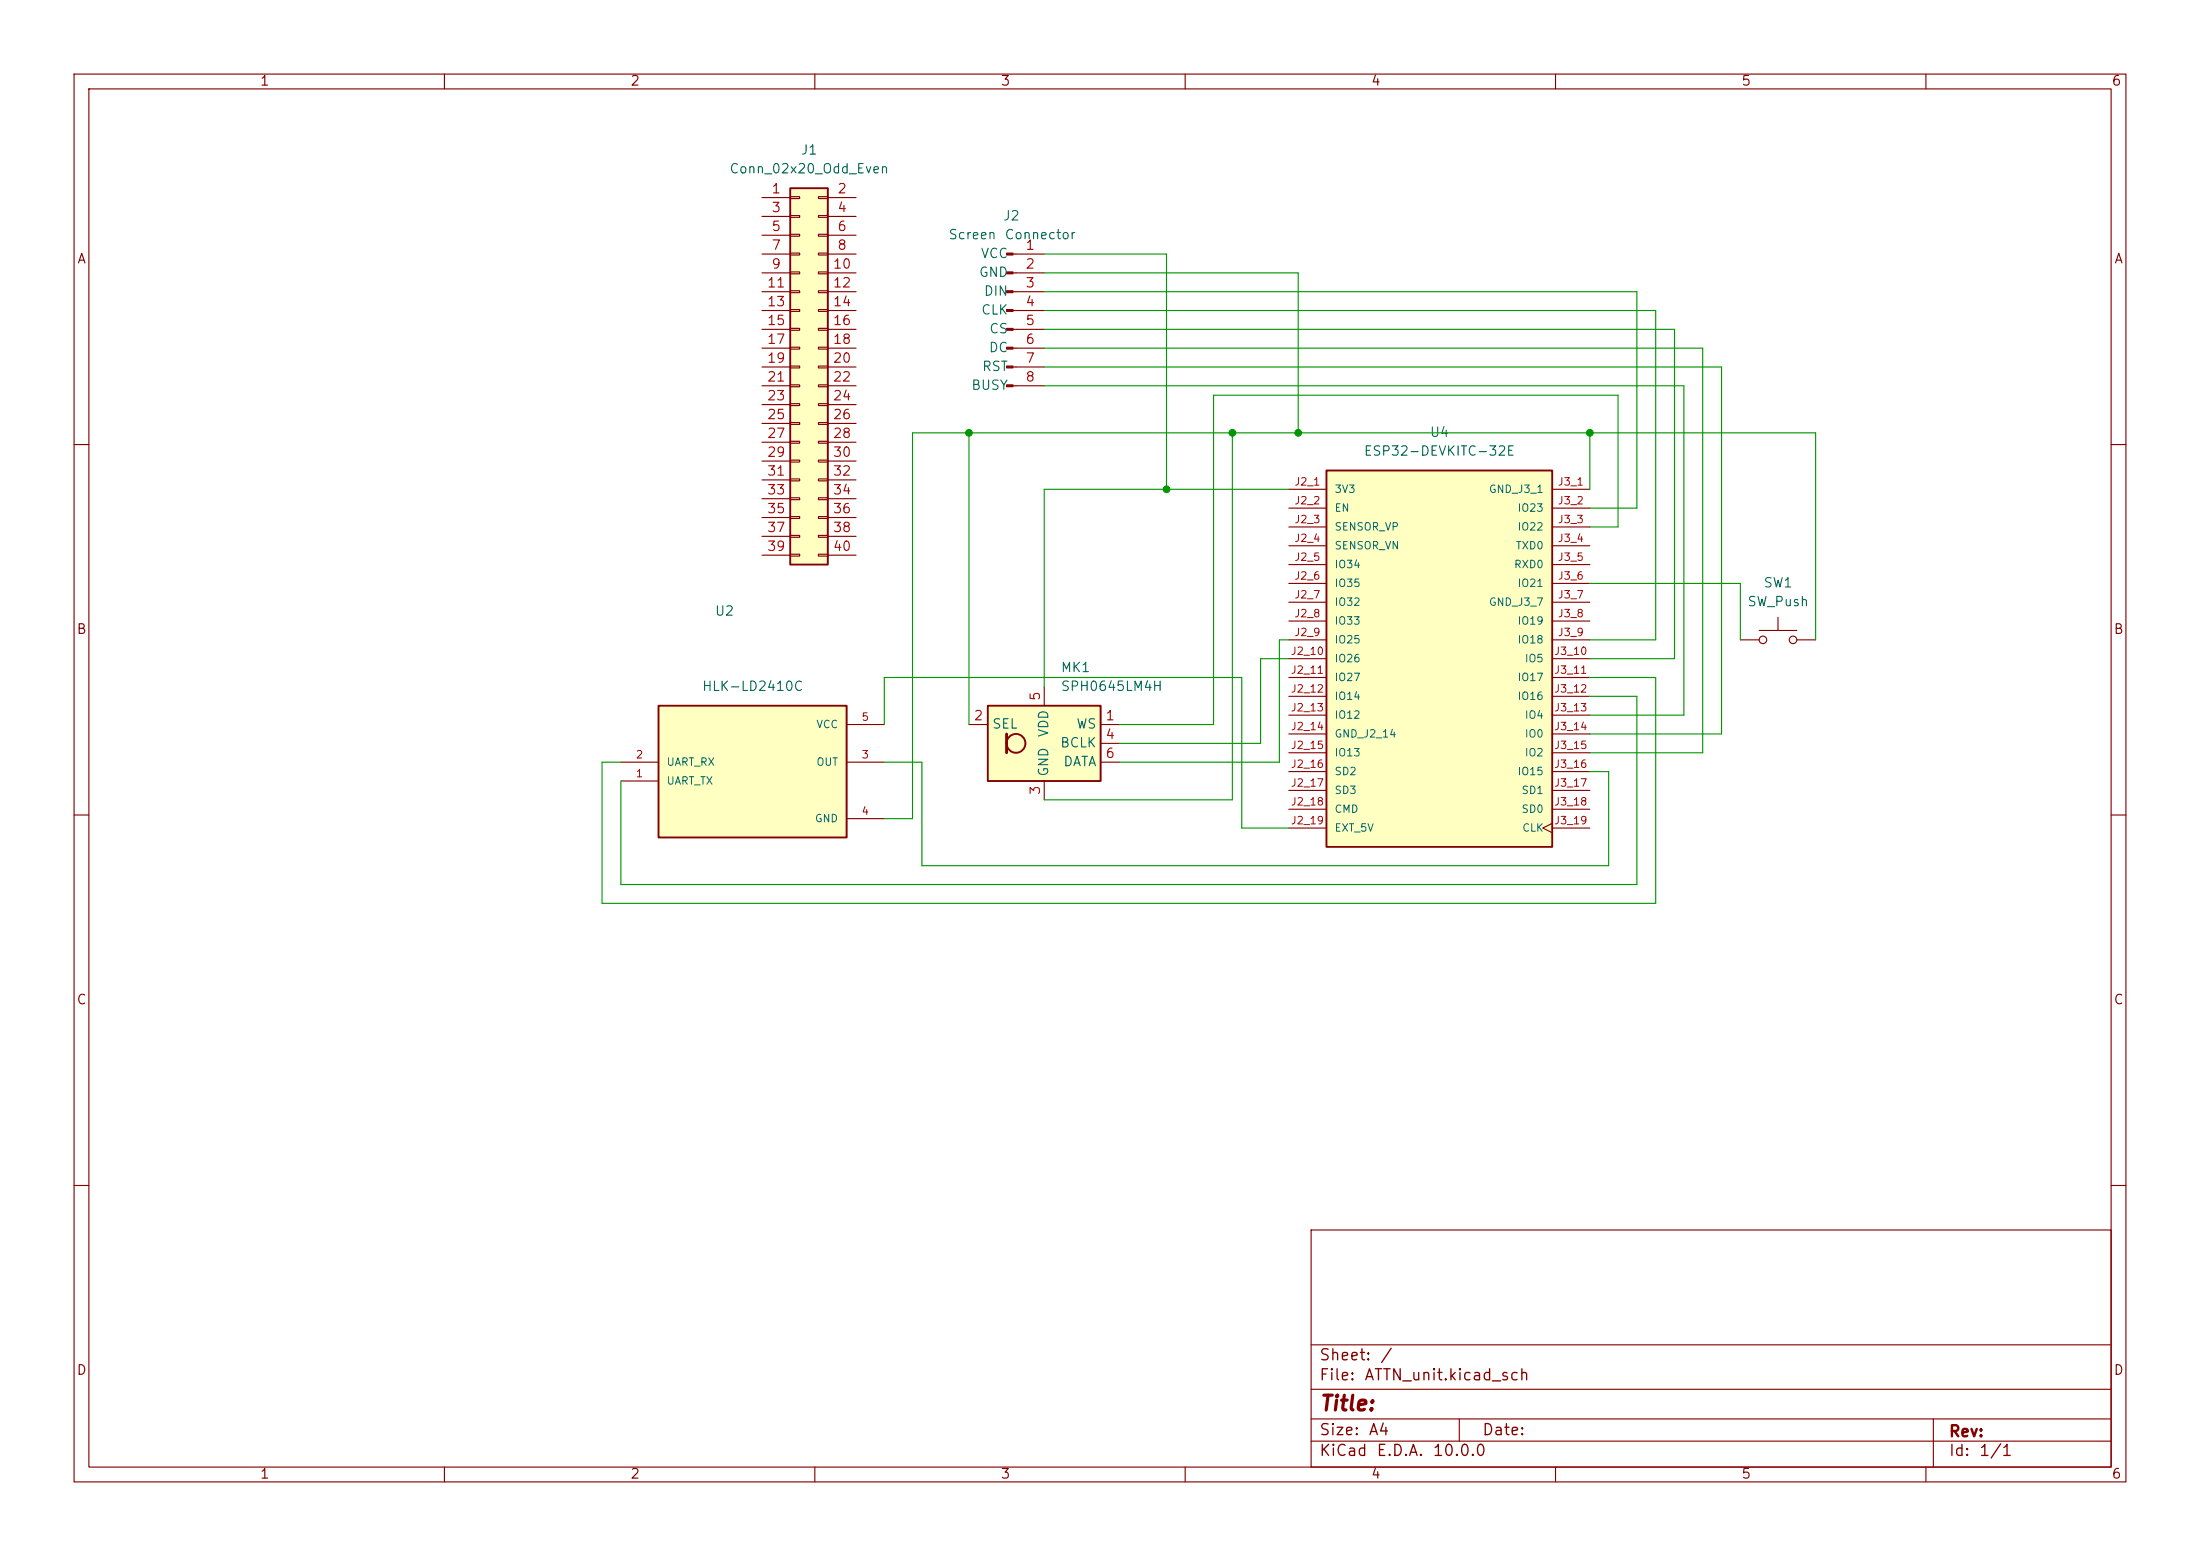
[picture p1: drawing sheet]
<svg xmlns="http://www.w3.org/2000/svg" width="297mm" height="210mm" viewBox="0 0 297 210" stroke-linecap="round" stroke-linejoin="round" font-family="sans-serif">
<g fill="none" stroke="#840000" stroke-width=".15">
<path d="M10 10h277v190h-277zM12 12h273v186h-273zM60 10v2M110 10v2M160 10v2M210 10v2M260 10v2M10 60h2M285 60h2M10 110h2M285 110h2M10 160h2"/>
<path d="M177 166h108v32h-108zM285 160h2M60 198v2M110 198v2M160 198v2M177 194.5h108M177 191.5h108M177 187.5h108M177 181.5h108M197 191.5v3M210 198v2M260 198v2"/>
<path d="M261 191.5v6.5"/>
</g>
<path d="M179.1 63.5h30.4v50.8h-30.4z" fill="#ffffc2"/>
<path d="M179.1 63.5h30.4v50.8h-30.4z" fill="none" stroke="#840000" stroke-width=".25"/>
<g fill="none" stroke="#840000" stroke-width=".15">
<path d="M174 66h5.1M174 68.6h5.1M174 71.1h5.1M174 73.7h5.1M174 76.2h5.1M174 78.7h5.1M209.5 66h5.1M209.5 68.6h5.1M209.5 71.1h5.1M209.5 73.7h5.1M209.5 76.2h5.1M209.5 78.7h5.1"/>
<path d="M174 81.3h5.1M174 83.8h5.1M174 86.4h5.1M174 88.9h5.1M174 91.4h5.1M174 94h5.1M174 96.5h5.1M174 99.1h5.1M209.5 81.3h5.1M209.5 83.8h5.1M209.5 86.4h5.1M209.5 88.9h5.1"/>
<path d="M209.5 91.4h5.1M209.5 94h5.1M209.5 96.5h5.1M209.5 99.1h5.1M174 101.6h5.1M174 104.1h5.1M174 106.7h5.1M174 109.2h5.1M174 111.8h5.1M209.5 111.1l-1.2 .7 1.2 .6M209.5 101.6h5.1M209.5 104.1h5.1"/>
<path d="M209.5 106.7h5.1M209.5 109.2h5.1M209.5 111.8h5.1"/>
</g>
<path d="M88.9 95.3h25.4v17.7h-25.4z" fill="#ffffc2"/>
<path d="M88.9 95.3h25.4v17.7h-25.4z" fill="none" stroke="#840000" stroke-width=".25"/>
<path d="M114.3 97.8h5.1M83.8 105.4h5.1M83.8 102.9h5.1M114.3 102.9h5.1M114.3 110.5h5.1" fill="none" stroke="#840000" stroke-width=".15"/>
<path d="M133.3 95.3h15.3v10.1h-15.3z" fill="#ffffc2"/>
<g fill="none" stroke="#840000" stroke-width=".25">
<path d="M133.3 95.3h15.3v10.1h-15.3z"/>
<circle cx="137.2" cy="100.3" r="1.27"/>
</g>
<path d="M135.9 99.1v2.5" fill="none" stroke="#840000" stroke-width=".38"/>
<path d="M130.8 97.8h2.5M141 92.7v2.6M148.6 97.8h2.5M141 105.4v2.6M148.6 100.3h2.5M148.6 102.9h2.5" fill="none" stroke="#840000" stroke-width=".15"/>
<path d="M106.7 25.4h5.1v50.8h-5.1z" fill="#ffffc2"/>
<path d="M106.7 25.4h5.1v50.8h-5.1z" fill="none" stroke="#840000" stroke-width=".25"/>
<g fill="none" stroke="#840000" stroke-width=".15">
<path d="M102.9 26.7h3.8M102.9 29.2h3.8M102.9 31.8h3.8M102.9 34.3h3.8M102.9 36.8h3.8M102.9 39.4h3.8M106.7 26.5h1.2v.3h-1.2zM106.7 29.1h1.2v.2h-1.2zM106.7 31.6h1.2v.3h-1.2zM106.7 34.2h1.2v.2h-1.2zM106.7 36.7h1.2v.3h-1.2zM106.7 39.2h1.2v.3h-1.2z"/>
<path d="M110.5 26.5h1.3v.3h-1.3zM110.5 29.1h1.3v.2h-1.3zM110.5 31.6h1.3v.3h-1.3zM110.5 34.2h1.3v.2h-1.3zM110.5 36.7h1.3v.3h-1.3zM110.5 39.2h1.3v.3h-1.3zM111.8 26.7h3.8M111.8 29.2h3.8M111.8 31.8h3.8M111.8 34.3h3.8M111.8 36.8h3.8M111.8 39.4h3.8"/>
<path d="M136.8 34.3h4.2M136.8 36.8h4.2M136.8 39.4h4.2M102.9 41.9h3.8M102.9 44.5h3.8M102.9 47h3.8M102.9 49.5h3.8M102.9 52.1h3.8M102.9 54.6h3.8M102.9 57.2h3.8M102.9 59.7h3.8M106.7 41.8h1.2v.2h-1.2z"/>
<path d="M106.7 44.3h1.2v.3h-1.2zM106.7 46.9h1.2v.2h-1.2zM106.7 49.4h1.2v.3h-1.2zM106.7 51.9h1.2v.3h-1.2zM106.7 54.5h1.2v.2h-1.2zM106.7 57h1.2v.3h-1.2zM106.7 59.6h1.2v.2h-1.2zM110.5 41.8h1.3v.2h-1.3zM110.5 44.3h1.3v.3h-1.3zM110.5 46.9h1.3v.2h-1.3zM110.5 49.4h1.3v.3h-1.3zM110.5 51.9h1.3v.3h-1.3z"/>
<path d="M110.5 54.5h1.3v.2h-1.3zM110.5 57h1.3v.3h-1.3zM110.5 59.6h1.3v.2h-1.3zM111.8 41.9h3.8M111.8 44.5h3.8M111.8 47h3.8M111.8 49.5h3.8M111.8 52.1h3.8M111.8 54.6h3.8M111.8 57.2h3.8M111.8 59.7h3.8M136.8 41.9h4.2"/>
<path d="M136.8 44.5h4.2M136.8 47h4.2M136.8 49.5h4.2M136.8 52.1h4.2M102.9 62.2h3.8M102.9 64.8h3.8M102.9 67.3h3.8M102.9 69.9h3.8M102.9 72.4h3.8M102.9 74.9h3.8M106.7 62.1h1.2v.3h-1.2zM106.7 64.6h1.2v.3h-1.2z"/>
<path d="M106.7 67.2h1.2v.2h-1.2zM106.7 69.7h1.2v.3h-1.2zM106.7 72.3h1.2v.2h-1.2zM106.7 74.8h1.2v.3h-1.2zM110.5 62.1h1.3v.3h-1.3zM110.5 64.6h1.3v.3h-1.3zM110.5 67.2h1.3v.2h-1.3zM110.5 69.7h1.3v.3h-1.3zM110.5 72.3h1.3v.2h-1.3zM110.5 74.8h1.3v.3h-1.3zM111.8 62.2h3.8M111.8 64.8h3.8"/>
<path d="M111.8 67.3h3.8M111.8 69.9h3.8M111.8 72.4h3.8M111.8 74.9h3.8M234.9 86.4h2.6M237.5 85.1h5.1M240 83.3v1.8M242.6 86.4h2.5"/>
<circle cx="238" cy="86.4" r=".51"/>
<circle cx="242.1" cy="86.4" r=".51"/>
</g>
<g fill="#840000" stroke="#840000" stroke-width=".15">
<path d="M135.9 34.2h.9v.2h-.9z"/>
<path d="M135.9 36.7h.9v.3h-.9z"/>
<path d="M135.9 39.2h.9v.3h-.9z"/>
<path d="M135.9 41.8h.9v.2h-.9z"/>
<path d="M135.9 44.3h.9v.3h-.9z"/>
<path d="M135.9 46.9h.9v.2h-.9z"/>
<path d="M135.9 49.4h.9v.3h-.9z"/>
<path d="M135.9 51.9h.9v.3h-.9z"/>
</g>
<g fill="none" stroke="#009600" stroke-width=".15">
<path d="M141 34.3h16.5v31.7M141 39.4h80v29.2h-6.4M141 36.8h34.3v21.6M130.8 58.4v39.4M141 41.9h82.5v44.5h-8.9M141 44.5h85.1v44.4h-11.5M141 47h88.9v54.6h-15.3M141 49.5h91.4v49.6h-17.8M141 52.1h86.3v44.4h-12.7M166.4 58.4v49.6h-25.4M214.6 58.4v7.6M174 66h-33v26.7"/>
<path d="M214.6 71.1h3.8v-17.8h-54.6v44.5h-12.7M214.6 78.7h20.3v7.7M119.4 97.8v-6.4h48.2v20.4h6.4M174 86.4h-1.3v16.5h-21.6M174 88.9h-3.8v11.4h-19.1M214.6 91.4h8.9v30.5h-142.2v-19h2.5M214.6 94h6.4v25.4h-137.2v-14M245.1 86.4v-28h-121.9v52.1h-3.8M119.4 102.9h5.1v13.9h92.7v-12.7h-2.6"/>
</g>
<g fill="#009600" stroke="#009600" stroke-width=".14">
<circle cx="157.5" cy="66" r=".46"/>
<circle cx="166.4" cy="58.4" r=".46"/>
<circle cx="130.8" cy="58.4" r=".46"/>
<circle cx="175.3" cy="58.4" r=".46"/>
<circle cx="214.6" cy="58.4" r=".46"/>
</g>
<text font-size="2" fill="#840000" x="178" y="190.9">Title:</text>
<g font-size="1.5" fill="#840000">
<text x="178" y="184">Sheet:</text>
<text x="186.2" y="184">/</text>
<text x="178" y="186.7">File:</text>
<text x="184.1" y="186.7">ATTN_unit.kicad_sch</text>
<text x="178" y="196.9">KiCad</text>
<text x="178" y="194.1">Size:</text>
<text x="184.7" y="194.1">A4</text>
<text x="185.7" y="196.9">E.D.A.</text>
<text x="193.3" y="196.9">10.0.0</text>
<text x="200" y="194.1">Date:</text>
<text x="263" y="194.3">Rev:</text>
<text x="263" y="196.9">Id:</text>
<text x="267.1" y="196.9">1/1</text>
</g>
<g font-size="1.3" fill="#840000">
<text x="35" y="11.9">1</text>
<text x="85" y="11.9">2</text>
<text x="135" y="11.9">3</text>
<text x="185" y="11.9">4</text>
<text x="235" y="11.9">5</text>
<text x="285" y="11.9">6</text>
<text x="10.3" y="35.9">A</text>
<text x="285.3" y="35.9">A</text>
<text x="10.3" y="85.9">B</text>
<text x="285.3" y="85.9">B</text>
<text x="10.3" y="135.9">C</text>
<text x="285.3" y="135.9">C</text>
<text x="10.3" y="185.9">D</text>
<text x="285.3" y="185.9">D</text>
<text x="35" y="199.9">1</text>
<text x="85" y="199.9">2</text>
<text x="135" y="199.9">3</text>
<text x="185" y="199.9">4</text>
<text x="235" y="199.9">5</text>
<text x="285" y="199.9">6</text>
</g>
<g font-size="1.3" fill="#006464">
<text x="98.4" y="23.7">Conn_02x20_Odd_Even</text>
<text x="108" y="21.2">J1</text>
<text x="128" y="32.6">Screen</text>
<text x="132.3" y="35.2">VCC</text>
<text x="135.3" y="30.1">J2</text>
<text x="135.5" y="32.6">Connector</text>
<text x="132.1" y="37.7">GND</text>
<text x="132.7" y="40.2">DIN</text>
<text x="132.4" y="42.8">CLK</text>
<text x="133.4" y="47.9">DC</text>
<text x="133.5" y="45.3">CS</text>
<text x="131" y="52.9">BUSY</text>
<text x="132.5" y="50.4">RST</text>
<text x="192.9" y="59.3">U4</text>
<text x="184" y="61.8">ESP32-DEVKITC-32E</text>
<text x="96.4" y="83.4">U2</text>
<text x="235.8" y="82.1">SW_Push</text>
<text x="238" y="79.6">SW1</text>
<text x="94.7" y="93.6">HLK-LD2410C</text>
<text x="143.1" y="91">MK1</text>
<text x="143.1" y="93.6">SPH0645LM4H</text>
<text x="133.9" y="98.7">SEL</text>
<text x="141.8" y="99.6" transform="rotate(-90 141.8 99.6)">VDD</text>
<text x="143" y="101.2">BCLK</text>
<text x="145.2" y="98.7">WS</text>
<text x="141.8" y="104.9" transform="rotate(-90 141.8 104.9)">GND</text>
<text x="143.5" y="103.7">DATA</text>
</g>
<g font-size="1.3" fill="#a90000">
<text x="104.1" y="26.4">1</text>
<text x="104.1" y="29">3</text>
<text x="113" y="26.4">2</text>
<text x="113" y="29">4</text>
<text x="104.1" y="31.5">5</text>
<text x="104.1" y="34">7</text>
<text x="113" y="31.5">6</text>
<text x="113" y="34">8</text>
<text x="138.4" y="34">1</text>
<text x="103.5" y="39.1">11</text>
<text x="103.5" y="41.7">13</text>
<text x="104.1" y="36.6">9</text>
<text x="112.4" y="36.6">10</text>
<text x="112.4" y="39.1">12</text>
<text x="112.4" y="41.7">14</text>
<text x="138.4" y="36.6">2</text>
<text x="138.4" y="39.1">3</text>
<text x="138.4" y="41.7">4</text>
<text x="103.5" y="44.2">15</text>
<text x="103.5" y="46.7">17</text>
<text x="112.4" y="44.2">16</text>
<text x="112.4" y="46.7">18</text>
<text x="138.4" y="44.2">5</text>
<text x="138.4" y="46.7">6</text>
<text x="103.5" y="49.3">19</text>
<text x="103.5" y="51.8">21</text>
<text x="112.4" y="49.3">20</text>
<text x="112.4" y="51.8">22</text>
<text x="138.4" y="49.3">7</text>
<text x="138.4" y="51.8">8</text>
<text x="103.5" y="54.4">23</text>
<text x="103.5" y="56.9">25</text>
<text x="103.5" y="59.4">27</text>
<text x="112.4" y="54.4">24</text>
<text x="112.4" y="56.9">26</text>
<text x="112.4" y="59.4">28</text>
<text x="103.5" y="62">29</text>
<text x="103.5" y="64.5">31</text>
<text x="112.4" y="62">30</text>
<text x="112.4" y="64.5">32</text>
<text x="103.5" y="67.1">33</text>
<text x="103.5" y="69.6">35</text>
<text x="112.4" y="67.1">34</text>
<text x="112.4" y="69.6">36</text>
<text x="103.5" y="72.1">37</text>
<text x="103.5" y="74.7">39</text>
<text x="112.4" y="72.1">38</text>
<text x="112.4" y="74.7">40</text>
<text x="140.7" y="94.7" transform="rotate(-90 140.7 94.7)">5</text>
<text x="131.4" y="97.5">2</text>
<text x="149.2" y="97.5">1</text>
<text x="149.2" y="100.1">4</text>
<text x="140.7" y="107.4" transform="rotate(-90 140.7 107.4)">3</text>
<text x="149.2" y="102.6">6</text>
</g>
<g font-size="1" fill="#a90000">
<text x="174.7" y="65.8">J2_1</text>
<text x="210.2" y="65.8">J3_1</text>
<text x="174.7" y="68.3">J2_2</text>
<text x="174.7" y="70.9">J2_3</text>
<text x="210.2" y="68.3">J3_2</text>
<text x="210.2" y="70.9">J3_3</text>
<text x="174.7" y="73.4">J2_4</text>
<text x="174.7" y="75.9">J2_5</text>
<text x="210.2" y="73.4">J3_4</text>
<text x="210.2" y="75.9">J3_5</text>
<text x="174.7" y="78.5">J2_6</text>
<text x="174.7" y="81">J2_7</text>
<text x="174.7" y="83.6">J2_8</text>
<text x="210.2" y="78.5">J3_6</text>
<text x="210.2" y="81">J3_7</text>
<text x="210.2" y="83.6">J3_8</text>
<text x="174.2" y="88.6">J2_10</text>
<text x="174.7" y="86.1">J2_9</text>
<text x="209.7" y="88.6">J3_10</text>
<text x="210.2" y="86.1">J3_9</text>
<text x="174.2" y="91.2">J2_11</text>
<text x="174.2" y="93.7">J2_12</text>
<text x="209.7" y="91.2">J3_11</text>
<text x="209.7" y="93.7">J3_12</text>
<text x="116.2" y="97.5">5</text>
<text x="174.2" y="96.3">J2_13</text>
<text x="174.2" y="98.8">J2_14</text>
<text x="174.2" y="101.3">J2_15</text>
<text x="209.7" y="96.3">J3_13</text>
<text x="209.7" y="98.8">J3_14</text>
<text x="209.7" y="101.3">J3_15</text>
<text x="85.7" y="105.2">1</text>
<text x="85.7" y="102.6">2</text>
<text x="116.2" y="102.6">3</text>
<text x="174.2" y="103.9">J2_16</text>
<text x="174.2" y="106.4">J2_17</text>
<text x="209.7" y="103.9">J3_16</text>
<text x="209.7" y="106.4">J3_17</text>
<text x="116.2" y="110.2">4</text>
<text x="174.2" y="109">J2_18</text>
<text x="174.2" y="111.5">J2_19</text>
<text x="209.7" y="109">J3_18</text>
<text x="209.7" y="111.5">J3_19</text>
</g>
<g font-size="1" fill="#006464">
<text x="180.1" y="66.8">3V3</text>
<text x="180.1" y="69.3">EN</text>
<text x="180.1" y="71.9">SENSOR_VP</text>
<text x="200.9" y="66.8">GND_J3_1</text>
<text x="204.8" y="69.3">IO23</text>
<text x="204.8" y="71.9">IO22</text>
<text x="180.1" y="74.4">SENSOR_VN</text>
<text x="180.1" y="76.9">IO34</text>
<text x="204.3" y="76.9">RXD0</text>
<text x="204.6" y="74.4">TXD0</text>
<text x="180.1" y="79.5">IO35</text>
<text x="180.1" y="82">IO32</text>
<text x="200.9" y="82">GND_J3_7</text>
<text x="204.8" y="79.5">IO21</text>
<text x="180.1" y="84.6">IO33</text>
<text x="180.1" y="87.1">IO25</text>
<text x="180.1" y="89.6">IO26</text>
<text x="204.8" y="84.6">IO19</text>
<text x="204.8" y="87.1">IO18</text>
<text x="205.8" y="89.6">IO5</text>
<text x="180.1" y="92.2">IO27</text>
<text x="180.1" y="94.7">IO14</text>
<text x="204.8" y="92.2">IO17</text>
<text x="204.8" y="94.7">IO16</text>
<text x="110.1" y="98.5">VCC</text>
<text x="180.1" y="97.3">IO12</text>
<text x="180.1" y="99.8">GND_J2_14</text>
<text x="205.8" y="97.3">IO4</text>
<text x="205.8" y="99.8">IO0</text>
<text x="89.9" y="106.1">UART_TX</text>
<text x="89.9" y="103.6">UART_RX</text>
<text x="110.1" y="103.6">OUT</text>
<text x="180.1" y="102.3">IO13</text>
<text x="180.1" y="104.9">SD2</text>
<text x="180.1" y="107.4">SD3</text>
<text x="204.8" y="104.9">IO15</text>
<text x="205.3" y="107.4">SD1</text>
<text x="205.8" y="102.3">IO2</text>
<text x="109.9" y="111.2">GND</text>
<text x="180.1" y="110">CMD</text>
<text x="180.1" y="112.5">EXT_5V</text>
<text x="205.3" y="110">SD0</text>
<text x="205.4" y="112.5">CLK</text>
</g>
</svg>
